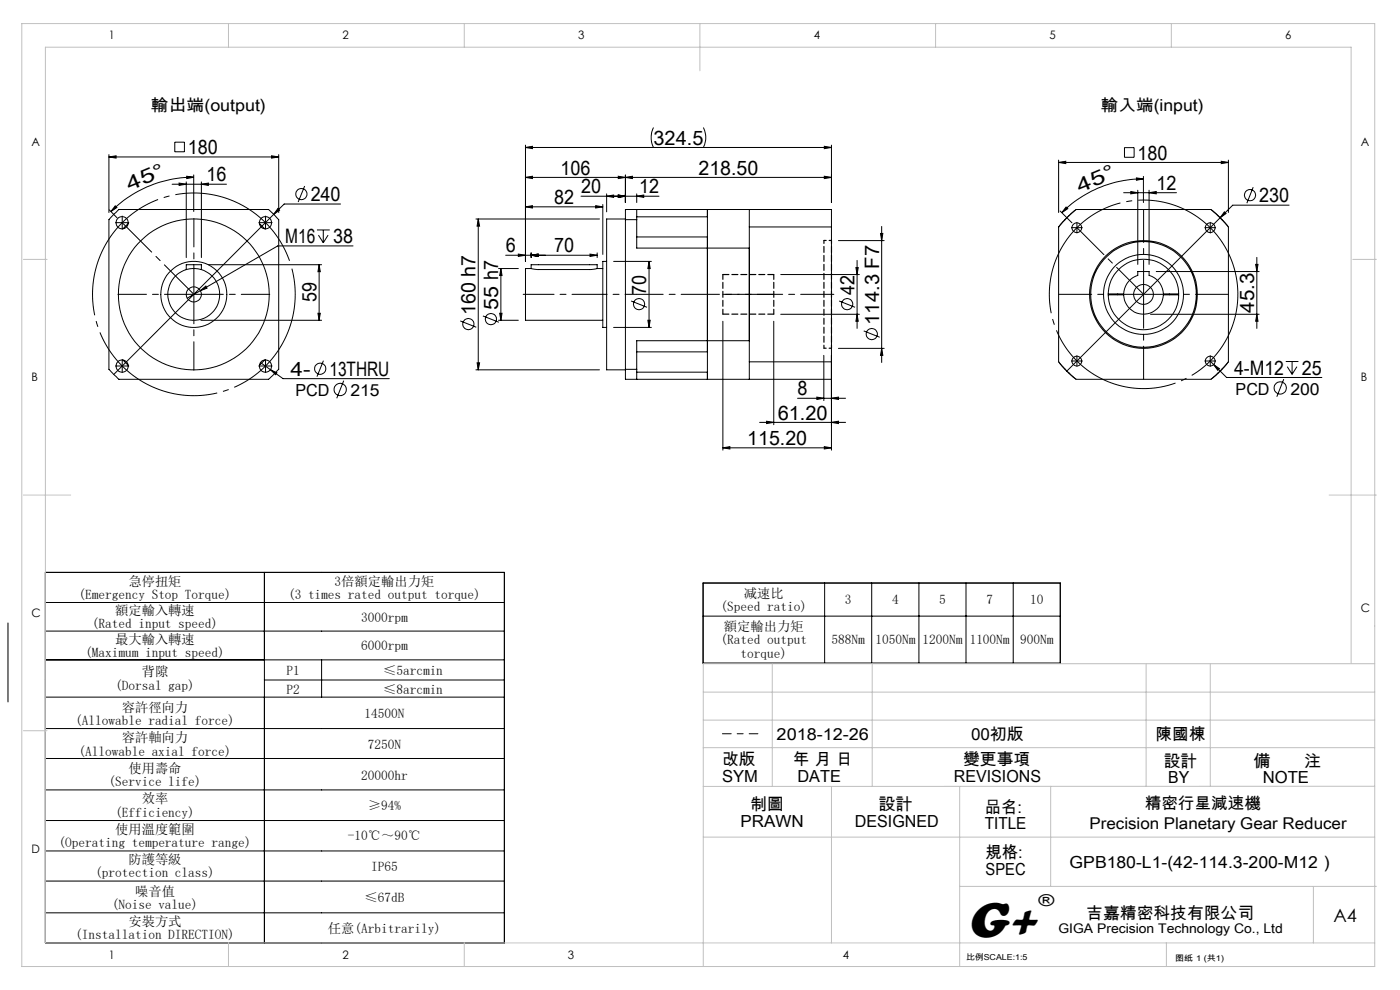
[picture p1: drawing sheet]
<svg xmlns="http://www.w3.org/2000/svg" width="297mm" height="210mm" viewBox="0 0 297 210" stroke-linecap="round" stroke-linejoin="round" font-family="sans-serif">
<g fill="none" stroke="#000" stroke-width=".21">
<path d="M23.1 33.3l1.5-.3v.5zM23.1 32.8v12.3M23.1 33.3h36M36.5 39.1h11.5M37.1 30.2h2v2h-2zM38 38.8l1.5 .3-1.5 .2zM39.5 38.6v16M39.6 37.4l1.5 .2-1.5 .3zM41.1 37.6a25 25 0 0 0-17.6 7.3M41.1 37.1v7.8M42.7 39.1l1.5-.3v.5zM42.7 38.6v16"/>
<path d="M57.6 33l1.5 .3-1.5 .2zM59.1 32.8v12.3M64.6 39.5l-1.3 3.4M111.5 31.3l1.5-.3v.5zM111.5 37.6l1.5-.2v.5zM111.5 30.8v24.6M111.5 31.3h64.9M111.5 37.6h64.9M131.2 37.4l1.5 .2-1.5 .3zM132.7 37.1v5.9M132.7 37.6l1.5-.2v.5zM138.6 27a4.8 4.8 0 0 0 0 4.3"/>
<path d="M149.2 27l.1 .3a4.7 4.7 0 0 1-.1 4M174.9 31l1.5 .3-1.5 .2zM174.9 37.4l1.5 .2-1.5 .3zM176.4 30.8v12.2M224.6 34.5l1.5-.3v.5zM224.6 34v11.1M224.6 34.5h36M238.5 31.3h2.1v2.1h-2.1zM241.1 37.7l1.5 .3-1.5 .2zM242.6 38a24.6 24.6 0 0 0-17.4 7.1M242.6 37.4v5.6M259.1 34.2l1.5 .3-1.5 .2z"/>
<path d="M260.6 34v11.1M265.9 39.7l-1.4 3.4M23.2 44.5l1.6 1.7M24.1 45.5l1.1-1.1h31.8l.8 .8 1.3 1.4v31.7l-.8 .9-1.3 1.3h-31.8l-1.1-1.1-1-1.1v-31.7zM24.4 43.7l.4 .3-1.3 .9zM25.8 47.3h.2M25.9 47.2v.1M27.2 47.4l-1.1 1.1M39.5 57.2v-1h3.2v1M44.2 56.2h24M55 47.4l1.2 1.1M56.2 47.3h.2"/>
<path d="M56.3 47.2v.1M58.1 45.5l-34 33.9M58.9 44.2l.4 .4-1.2 .9zM67.2 48.8h2.8M67.6 49.9l1 1.6M67.7 56.2v11.7M67.7 56.2l.2 1.4h-.4zM68.6 48.8v2.7M69.6 49.9l-1 1.6M72.2 43.3h-11.9l-2.2 2.2M74.9 52.2h-16l-16.4 9.5M101 46.5h26.2"/>
<path d="M101.5 46.5v31.9M101.5 46.5l.2 1.5h-.5zM105.8 57h4.2M106.3 57l.2 1.4h-.5zM106.3 57v10.9M107.3 54.1h19.4M110 53.9l1.5 .2-1.5 .3zM111.5 43.9l1.5-.3v.5zM111.5 43.9h16.4M112.7 53.6v1M112.7 54.1l1.5-.2v.5zM112.7 57l1.3 .2h11.4l1.3-.2"/>
<path d="M112.7 57h-1.2v10.9h16.4M112.7 57v-.8h14v.8M123.3 41.6h16.5M125.2 53.9l1.5 .2-1.5 .3zM126.4 43.6l1.5 .3-1.5 .2zM126.7 53.6v1M126.7 57h1.2M127.9 43.4v10.6M128.7 41.6l1.5-.2v.5zM128.7 41.1v3.8M128.7 55.4h-.8v14.1h.8M130.2 55.4h8"/>
<path d="M131.2 41.4l1.5 .2-1.5 .3zM132.7 46.6v-2.2h43.7v3.7M132.7 46.5h-4v31.9h4M132.7 46.6v31.7M132.7 46.6h2.4M135.1 41.6l1.5-.2v.5zM135.1 41.1v1.9M135.1 50.3h15v2.3M135.1 44.4v2.2M135.1 46h15v-1.6v8.2M135.1 46.6v6h23.9M137.7 55.4l.2 1.6h-.5z"/>
<path d="M137.7 55.4v14.1M150.1 52.6v19.7M159 44.4v3.7M159 48.1h17.4M159 48.1v28.7M165.6 58.2h16.7M176.4 48.1v47.4M177.9 51h9.7M181.6 56.8h.5l-.3 1.4zM181.8 55.2v14.5M186.8 49.5h.5l-.3 1.5zM187 48v28.9"/>
<path d="M224.9 44.8l2.5 2.5M226.2 43.9l.3 .4-1.3 .8zM226.2 46.3l2.1-1.9h28.6l1.3 1.2 2.4 2.5v28.7l-1.1 1.3-2.6 2.4h-28.7l-1.9-1.8-1.7-1.9v-28.7zM228.3 44.4l-2 1.8-1.7 1.9M228.4 48.3h.1M228.5 48.2v.2M238.4 40.9h11.2M239.9 40.6l1.5 .3-1.5 .2zM241.4 40.3v15.8M243.8 40.9l1.5-.3v.5zM243.8 40.3v15.8M245.3 57.6h21.8"/>
<path d="M256.6 48.3h.2M256.7 48.2v.2M256.9 44.4l1 .9 2.7 2.8M258.8 46.2l-32.5 32.5M259.8 44.9l.3 .4-1.3 .9zM266.4 56.1h.5l-.3 1.5zM266.6 54.6v15.1M273.5 43.5h-12l-2.7 2.7M25.8 77.6h.2M25.9 77.6v.1M26.1 76.4l1.1 1.1M41 62.5h.2"/>
<path d="M41.1 62.4v.1M42.5 61.7l1.2-1 .2 .4zM42.5 61.7l-2.8 1.5M42.6 67.9h25.6M55.2 76.9l2.2 1.5M56.2 76.4l-1.2 1.1M56.2 77.6h.2M56.3 77.6v.1M57.4 78.4l1.3 .7-.2 .4zM57.4 78.4l2.6 1.9h22.6M67.5 66.5h.4l-.2 1.4zM68.6 76.5l-1.4 3.4"/>
<path d="M97.6 68.1l3.4 1.3M101 78.4h26.2M101.2 77h.5l-.2 1.4zM102.4 67l3.4 1.4M105.8 67.9h4.2M106 66.5h.5l-.2 1.4zM130.2 69.5h8M132.7 78.3h2.4M133.9 63.8l3.4 1.4M135.1 78.3v2.2M137.4 67.9h.5l-.2 1.6zM150.1 72.3v2.3h-15"/>
<path d="M150.1 72.3v8.2v-1.6h-15M153.4 68.1v27.4M159 76.8h17.4v3.7h-43.7v-2.2M159 76.8v3.7M159 72.3h-23.9v6M164.1 68.1v22M165.6 66.7h16.7M174.8 75.4v9.6M177.9 73.9h9.7M178 63.8l3.4 1.4M181.8 66.7l.3 1.4h-.5zM183.2 70.2l3.4 1.3"/>
<path d="M187 73.9l.3 1.5h-.5zM224.6 76.8l1.7 1.9M226.3 78.7l2 1.8M228.4 76.6h.1M228.5 76.5v.2M237.1 62.4v.1M238.4 62.4a4.3 4.3 0 0 1 3-4v-.8h2.4v.8a4.3 4.3 0 0 1 3 4M238.4 62.4h-3.3a7.5 7.5 0 0 1 7.5-7.4 7.5 7.5 0 0 1 7.4 7.4h-3.2M238.4 62.5a4.2 4.2 0 0 0 4.2 4.1 4.2 4.2 0 0 0 4.2-4.1M238.4 62.5h-3.3a7.5 7.5 0 0 0 7.5 7.4 7.5 7.5 0 0 0 7.4-7.4h-3.2M238.4 62.4v.1M242.5 62.5h.2"/>
<path d="M242.6 62.4v.1M244.1 66.7h23M246.8 62.4v.1M248.1 62.4v.1M256.6 76.6h.2M256.7 76.5v.2M256.7 76.6l3.5 3.5h20.2M257.5 77.3l1.2 .9-.4 .4zM260.6 76.8l-1.8 1.9-1.9 1.8M266.6 66.7l.3 1.4h-.5zM272.8 76.7h2.6M273.1 77.8l1 1.6"/>
<path d="M274.1 76.7v2.7M275.1 77.8l-1 1.6M72.9 80.7l-1.5 3.8M153.4 95l1.4-.3v.5zM153.4 95h23M161.1 89.6h18.3M162.6 89.4l1.5 .2-1.5 .2zM169.2 84.5h10.2M173.3 84.2l1.5 .3-1.5 .2zM174.9 94.7l1.5 .3-1.5 .2zM176.4 89.6l1.5-.2v.4zM176.4 84.5l1.5-.3v.5z"/>
<path d="M272.3 80.4l-1.4 3.8M1.7 132.1v16.8M9.6 121.4h97.4v78.6h-97.4zM9.6 127.8h97.4M9.6 133.9h97.4M9.6 140h97.4M56.1 121.4v78.6M68.2 140v7.9M149.2 123.7h75.7v17h-75.7zM149.2 130.7h75.7M174.9 123.7v17M184.9 123.7v17"/>
<path d="M194.9 123.7v17M204.9 123.7v17M214.9 123.7v17M9.6 147.9h97.4M9.6 154.5h97.4M56.1 144.2h50.9M9.6 160.9h97.4M9.6 167.6h97.4M9.6 174.1h97.4M9.6 180.5h97.4M9.6 186.9h97.4M9.6 193.6h97.4"/>
<circle cx="25.9" cy="47.2" r="1.29"/>
<circle cx="56.3" cy="47.2" r="1.3"/>
<circle cx="63.9" cy="41.2" r="1.18"/>
<circle cx="228.4" cy="48.3" r="1.04"/>
<circle cx="256.7" cy="48.3" r="1.04"/>
<circle cx="265.2" cy="41.4" r="1.2"/>
<circle cx="25.9" cy="77.7" r="1.29"/>
<circle cx="41.1" cy="62.5" r="5.5"/>
<circle cx="41.1" cy="62.5" r="7"/>
<circle cx="41.1" cy="62.4" r="16"/>
<circle cx="41.1" cy="62.5" r="1.6"/>
<circle cx="56.3" cy="77.7" r="1.3"/>
<circle cx="67.9" cy="78.2" r="1.18"/>
<circle cx="99.4" cy="68.7" r="1.2"/>
<circle cx="104.1" cy="67.7" r="1.19"/>
<circle cx="135.6" cy="64.5" r="1.19"/>
<circle cx="179.7" cy="64.5" r="1.19"/>
<circle cx="184.9" cy="70.9" r="1.19"/>
<circle cx="228.4" cy="76.6" r="1.04"/>
<circle cx="242.6" cy="62.4" r="11.4"/>
<circle cx="242.6" cy="62.5" r="2.1"/>
<circle cx="242.6" cy="62.5" r="8.5"/>
<circle cx="242.6" cy="62.5" r="11.2"/>
<circle cx="256.7" cy="76.6" r="1.04"/>
<circle cx="72.2" cy="82.6" r="1.3"/>
<circle cx="271.6" cy="82.3" r="1.31"/>
</g>
<path d="M61.7 56.1a21.5 21.5 0 0 0-36-8.6 21.5 21.5 0 0 0 9.7 35.7 21.5 21.5 0 0 0 26.6-25.8l-.3-1.3" fill="none" stroke="#000" stroke-width=".21" stroke-dasharray="30.5 1.3 1.3 1.3" stroke-dashoffset="-.9" stroke-linecap="butt"/>
<path d="M261.7 56.6a20 20 0 0 0-33.4-8.1 20 20 0 0 0 9 33.2 20 20 0 0 0 24.8-23.9l-.4-1.2" fill="none" stroke="#000" stroke-width=".21" stroke-dasharray="30.5 1.3 1.3 1.3" stroke-dashoffset="3.8" stroke-linecap="butt"/>
<path d="M159 62.4h-8.9" fill="none" stroke="#000" stroke-width=".21" stroke-dasharray="30.5 1.3 1.3 1.3" stroke-dashoffset="27.9"/>
<g fill="none" stroke="#000" stroke-width=".21" stroke-dasharray="30.5 1.3 1.3 1.3">
<path d="M25.7 47.2h-1.2M25.9 47v-1.2M25.9 47.4v1.2M26.1 47.2h1.2M56.1 47.2h-1.2M56.3 47v-1.2M56.3 47.4v1.2M56.5 47.2h1.2M228.3 48.3h-1M228.5 48.1v-.9M228.5 48.5v.9M228.7 48.3h.9"/>
<path d="M256.5 48.3h-.9M256.7 48.1v-.9M256.7 48.5v.9M256.9 48.3h1M25.7 77.6h-1.2M25.9 77.4v-1.2M25.9 77.8v1.2M26.1 77.6h1.2M56.1 77.6h-1.2M56.3 77.4v-1.2M56.3 77.8v1.2M56.5 77.6h1.2"/>
<path d="M128.7 62.4h-.8M132.7 62.4h2.4M228.3 76.6h-1M228.5 76.4v-1M228.5 76.8v.9M228.7 76.6h.9M256.5 76.6h-.9M256.7 76.4v-1M256.7 76.8v.9M256.9 76.6h1"/>
</g>
<path d="M132.7 62.4h-4" fill="none" stroke="#000" stroke-width=".21" stroke-dasharray="30.5 1.3 1.3 1.3" stroke-dashoffset="30.4"/>
<path d="M127.9 62.4h-16.9" fill="none" stroke="#000" stroke-width=".21" stroke-dasharray="30.5 1.3 1.3 1.3" stroke-dashoffset="23.9"/>
<path d="M135.1 62.4h15" fill="none" stroke="#000" stroke-width=".21" stroke-dasharray="30.5 1.3 1.3 1.3" stroke-dashoffset="24.9"/>
<path d="M176.9 62.4h-17.9" fill="none" stroke="#000" stroke-width=".21" stroke-dasharray="30.5 1.3 1.3 1.3" stroke-dashoffset="23.4"/>
<path d="M40.9 62.4h-15.9M41.1 62.2v-15.9M41.1 62.6v15.9M41.3 62.4h15.9" fill="none" stroke="#000" stroke-width=".21" stroke-dasharray="30.5 1.3 1.3 1.3" stroke-dashoffset="24.4"/>
<path d="M242.4 62.4h-17.8M242.6 62.2v-17.8M242.6 62.6v17.8M242.8 62.4h17.8" fill="none" stroke="#000" stroke-width=".21" stroke-dasharray="30.5 1.3 1.3 1.3" stroke-dashoffset="23.5"/>
<path d="M153.4 62.4h10.8" fill="none" stroke="#000" stroke-width=".21" stroke-dasharray="30.5 1.3 1.3 1.3" stroke-dashoffset="27"/>
<path d="M153.3 155.6h7.5" fill="none" stroke="#000" stroke-width=".21" stroke-dasharray="30.5 1.3 1.3 1.3" stroke-dashoffset="28.6"/>
<path d="M25.9 47.2l15.2 15.2" fill="none" stroke="#000" stroke-width=".21" stroke-dasharray="30.5 1.3 1.3 1.3" stroke-dashoffset="21.6"/>
<path d="M228.5 48.3l14.1 14.1" fill="none" stroke="#000" stroke-width=".21" stroke-dasharray="30.5 1.3 1.3 1.3" stroke-dashoffset="22.4"/>
<path d="M153.4 58.2h10.8M153.4 66.6h10.8" fill="none" stroke="#000" stroke-width=".25" stroke-dasharray="1.3 .6"/>
<path d="M153.4 58.2v8.4M164.2 58.2v8.4" fill="none" stroke="#000" stroke-width=".25" stroke-dasharray="1.3 .6" stroke-dashoffset=".2"/>
<path d="M174.8 51h1.6M174.8 73.9h1.6" fill="none" stroke="#000" stroke-width=".25" stroke-dasharray="1.3 .6" stroke-dashoffset=".8"/>
<path d="M174.8 51v22.9M176.4 51v22.9" fill="none" stroke="#000" stroke-width=".25" stroke-dasharray="1.3 .6" stroke-dashoffset=".6"/>
<g fill="none" stroke="#c0c0c0" stroke-width=".21">
<path d="M4.6 5h287v200h-287zM48.5 5v5M98.5 5v5M148.5 5v10M198.5 5v5M248.5 5v5M5 55h5M287 55h5M5 105h10M282 105h10M5 155h5M149.2 152.7h142.4"/>
<path d="M149.2 146.8h142.4M149.2 158.6h142.4M163.8 140.8v26M185 140.8v26M243.1 140.8v26M256.8 140.8v26M286.6 140.8v-130.8h-277v190h282M291.6 140.8h-142.4v64.2M149.2 177.6h142.4M176.4 166.8v33.2M203.6 166.8v38.2M222.9 166.8v21.2"/>
<path d="M291.6 166.8h-142.4M203.6 188h88.4M278.6 188v12M48.5 200v5M98.5 200v5M247.4 200v5"/>
</g>
<g fill="#000">
<path d="M39.6 37.4l1.5 .2-1.5 .3zM24.4 43.7l.4 .3-1.3 .9z"/>
<path d="M111.5 31.3l1.5-.3v.5zM174.9 31l1.5 .3-1.5 .2zM111.5 37.6l1.5-.2v.5zM131.2 37.4l1.5 .2-1.5 .3zM132.7 37.6l1.5-.2v.5zM174.9 37.4l1.5 .2-1.5 .3zM128.7 41.6l1.5-.2v.5zM131.2 41.4l1.5 .2-1.5 .3zM131.2 41.4l1.5 .2-1.5 .3zM135.1 41.6l1.5-.2v.5zM110 53.9l1.5 .2-1.5 .3zM112.7 54.1l1.5-.2v.5zM112.7 54.1l1.5-.2v.5zM125.2 53.9l1.5 .2-1.5 .3zM111.5 43.9l1.5-.3v.5zM126.4 43.6l1.5 .3-1.5 .2zM38 38.8l1.5 .3-1.5 .2zM42.7 39.1l1.5-.3v.5zM23.1 33.3l1.5-.3v.5zM57.6 33l1.5 .3-1.5 .2zM58.9 44.2l-.8 1.3 1.2-.9zM57.4 78.4l1.1 1.1 .2-.4zM42.5 61.7l1.4-.6-.2-.4zM224.6 34.5l1.5-.3v.5zM259.1 34.2l1.5 .3-1.5 .2zM259.8 44.9l-1 1.3 1.3-.9zM257.5 77.3l.8 1.3 .4-.4z"/>
<path d="M241.1 37.7l1.5 .3-1.5 .2zM226.2 43.9l.3 .4-1.3 .8z"/>
<path d="M101.5 46.5l.2 1.5h-.5zM101.2 77h.5l-.2 1.4zM67.7 56.2l.2 1.4h-.4zM67.5 66.5h.4l-.2 1.4zM266.4 56.1h.5l-.3 1.5zM266.6 66.7l.3 1.4h-.5z"/>
<path d="M243.8 40.9l1.5-.3v.5zM239.9 40.6l1.5 .3-1.5 .2z"/>
<path d="M106 66.5h.5l-.2 1.4zM106.3 57l.2 1.4h-.5zM137.4 67.9h.5l-.2 1.6zM137.7 55.4l.2 1.6h-.5z"/>
<path d="M187 73.9l.3 1.5h-.5zM186.8 49.5h.5l-.3 1.5zM181.8 66.7l.3 1.4h-.5zM181.6 56.8h.5l-.3 1.4z"/>
<path d="M162.6 89.4l1.5 .2-1.5 .2zM176.4 89.6l1.5-.2v.4zM173.3 84.2l1.5 .3-1.5 .2zM176.4 84.5l1.5-.3v.5zM153.4 95l1.4-.3v.5zM174.9 94.7l1.5 .3-1.5 .2z"/>
</g>
<text font-size="11" x="205.1" y="198.7">G+</text>
<g font-size="4.2">
<text x="39.9" y="32.7">180</text>
<text x="138.7" y="30.7">324.5</text>
<text x="241.3" y="33.8">180</text>
<text x="27.5" y="40.5" transform="rotate(-23 27.5 40.5)">4 5 °</text>
<text x="43.8" y="38.5">16</text>
<text x="118.9" y="37">106</text>
<text x="123.3" y="41">20</text>
<text x="135.6" y="41">12</text>
<text x="148.2" y="37">218.50</text>
<text x="229.1" y="40.9" transform="rotate(-23 229.1 40.9)">4 5 °</text>
<text x="245.4" y="40.3">12</text>
<text x="65.9" y="42.7">240</text>
<text x="117.6" y="43.3">82</text>
<text x="267.2" y="42.9">230</text>
<text x="60.5" y="51.6">M16</text>
<text x="70.7" y="51.6">38</text>
<text x="107.3" y="53.5">6</text>
<text x="117.6" y="53.5">70</text>
<text x="67.1" y="64.2" transform="rotate(-90 67.1 64.2)">59</text>
<text x="105.7" y="65.7" transform="rotate(-90 105.7 65.7)">55 h7</text>
<text x="137.1" y="62.5" transform="rotate(-90 137.1 62.5)">70</text>
<text x="181.3" y="62.5" transform="rotate(-90 181.3 62.5)">42</text>
<text x="100.9" y="66.8" transform="rotate(-90 100.9 66.8)">160 h7</text>
<text x="186.5" y="68.9" transform="rotate(-90 186.5 68.9)">114.3 F7</text>
<text x="266" y="66.3" transform="rotate(-90 266 66.3)">45.3</text>
<text x="61.6" y="79.7">4-</text>
<text x="69.9" y="79.7">13THRU</text>
<text x="169.2" y="83.9">8</text>
<text x="261.8" y="79.5">4-M12</text>
<text x="276.2" y="79.5">25</text>
<text x="165" y="89">61.20</text>
<text x="158.5" y="94.4">115.20</text>
</g>
<text font-size="3.9" x="282.9" y="195.5">A4</text>
<g font-size="3.5">
<text x="32" y="23.6">輸出端(output)</text>
<text x="233.5" y="23.6">輸入端(input)</text>
<text x="262.1" y="83.8">PCD</text>
<text x="273.8" y="83.8">200</text>
<text x="62.7" y="84.1">PCD</text>
<text x="74.3" y="84.1">215</text>
<text x="164.8" y="157">2018-12-26</text>
<text x="206" y="157">00初版</text>
<text x="245.2" y="157">陳國棟</text>
<text x="153.2" y="162.3">改版</text>
<text x="153.2" y="165.8">SYM</text>
<text x="168.2" y="162.3">年 月 日</text>
<text x="169.2" y="165.8">DATE</text>
<text x="202.4" y="165.8">REVISIONS</text>
<text x="204.3" y="162.3">變更事項</text>
<text x="246.9" y="162.6">設計</text>
<text x="247.9" y="166.1">BY</text>
<text x="265.9" y="162.6">備</text>
<text x="267.9" y="166.1">NOTE</text>
<text x="276.6" y="162.6">注</text>
<text x="159.1" y="171.9">制圖</text>
<text x="186.4" y="171.9">設計</text>
<text x="208.9" y="172.4">品名:</text>
<text x="157.1" y="175.4">PRAWN</text>
<text x="181.3" y="175.4">DESIGNED</text>
<text x="208.9" y="175.9">TITLE</text>
<text x="209.1" y="182.1">規格:</text>
<text x="209.1" y="185.6">SPEC</text>
<text x="226.9" y="184.2">GPB180-L1-(42-114.3-200-M12）</text>
<text x="220.3" y="192.2">®</text>
<text x="230.5" y="194.8">吉嘉精密科技有限公司</text>
</g>
<g font-size="3.4">
<text x="242.9" y="171.6">精密行星減速機</text>
<text x="231.1" y="175.9">Precision Planetary Gear Reducer</text>
</g>
<g font-size="2.8">
<text x="27.2" y="124.2">急停扭矩</text>
<text x="71" y="124.2">3倍額定輸出力矩</text>
<text x="16.7" y="127">(Emergency Stop Torque)</text>
<text x="24.4" y="130.4">額定輸入轉速</text>
<text x="61.1" y="127">(3 times rated output torque)</text>
<text x="76.6" y="131.8">3000rpm</text>
<text x="152.9" y="129.6">(Speed ratio)</text>
<text x="157.8" y="126.8">减速比</text>
<text x="179.2" y="128.2">3</text>
<text x="189.2" y="128.2">4</text>
<text x="199.2" y="128.2">5</text>
<text x="209.2" y="128.2">7</text>
<text x="218.5" y="128.2">10</text>
<text x="19.5" y="133.3">(Rated input speed)</text>
<text x="24.4" y="136.5">最大輸入轉速</text>
<text x="76.6" y="137.9">6000rpm</text>
<text x="152.9" y="136.7">(Rated output</text>
<text x="153.6" y="133.9">額定輸出力矩</text>
<text x="176.4" y="136.7">588Nm</text>
<text x="185.7" y="136.7">1050Nm</text>
<text x="195.7" y="136.7">1200Nm</text>
<text x="205.7" y="136.7">1100Nm</text>
<text x="216.4" y="136.7">900Nm</text>
<text x="18.1" y="139.3">(Maximum input speed)</text>
<text x="30.1" y="143.5">背隙</text>
<text x="60.8" y="143.1">P1</text>
<text x="81.3" y="143.1">≤5arcmin</text>
<text x="157.1" y="139.5">torque)</text>
<text x="24.4" y="146.3">(Dorsal gap)</text>
<text x="60.8" y="147.2">P2</text>
<text x="81.3" y="147.2">≤8arcmin</text>
<text x="16" y="153.8">(Allowable radial force)</text>
<text x="25.8" y="151">容許徑向力</text>
<text x="77.3" y="152.4">14500N</text>
<text x="16.7" y="160.3">(Allowable axial force)</text>
<text x="25.8" y="157.5">容許軸向力</text>
<text x="78" y="158.9">7250N</text>
<text x="23" y="166.8">(Service life)</text>
<text x="27.2" y="164">使用壽命</text>
<text x="76.6" y="165.4">20000hr</text>
<text x="24.4" y="173.2">(Efficiency)</text>
<text x="30.1" y="170.4">效率</text>
<text x="78" y="171.8">≥94%</text>
<text x="12.4" y="179.7">(Operating temperature range)</text>
<text x="24.4" y="176.9">使用溫度範圍</text>
<text x="73.8" y="178.3">-10℃～90℃</text>
<text x="27.2" y="183.3">防護等級</text>
<text x="78.7" y="184.7">IP65</text>
<text x="20.2" y="186.1">(protection class)</text>
<text x="28.7" y="190">噪音值</text>
<text x="77.3" y="191.4">≤67dB</text>
<text x="23.7" y="192.8">(Noise value)</text>
<text x="27.2" y="196.4">安裝方式</text>
<text x="69.6" y="197.8">任意(Arbitrarily)</text>
<text x="224.5" y="197.8">GIGA Precision Technology Co., Ltd</text>
<text x="16" y="199.2">(Installation DIRECTION)</text>
</g>
<g font-size="2.5">
<text x="23.1" y="8.4">1</text>
<text x="72.7" y="8.4">2</text>
<text x="122.7" y="8.4">3</text>
<text x="172.7" y="8.4">4</text>
<text x="222.7" y="8.4">5</text>
<text x="272.7" y="8.4">6</text>
<text x="6.7" y="30.9">A</text>
<text x="288.7" y="30.9">A</text>
<text x="6.7" y="80.9">B</text>
<text x="288.7" y="80.9">B</text>
<text x="6.7" y="130.9">C</text>
<text x="288.7" y="129.9">C</text>
<text x="6.7" y="180.9">D</text>
<text x="23.1" y="203.4">1</text>
<text x="72.7" y="203.4">2</text>
<text x="120.5" y="203.4">3</text>
<text x="178.8" y="203.4">4</text>
</g>
<g font-size="1.7">
<text x="204.9" y="203.7">比例SCALE:1:5</text>
<text x="249.3" y="203.8">图纸 1 (共1)</text>
</g>
</svg>
